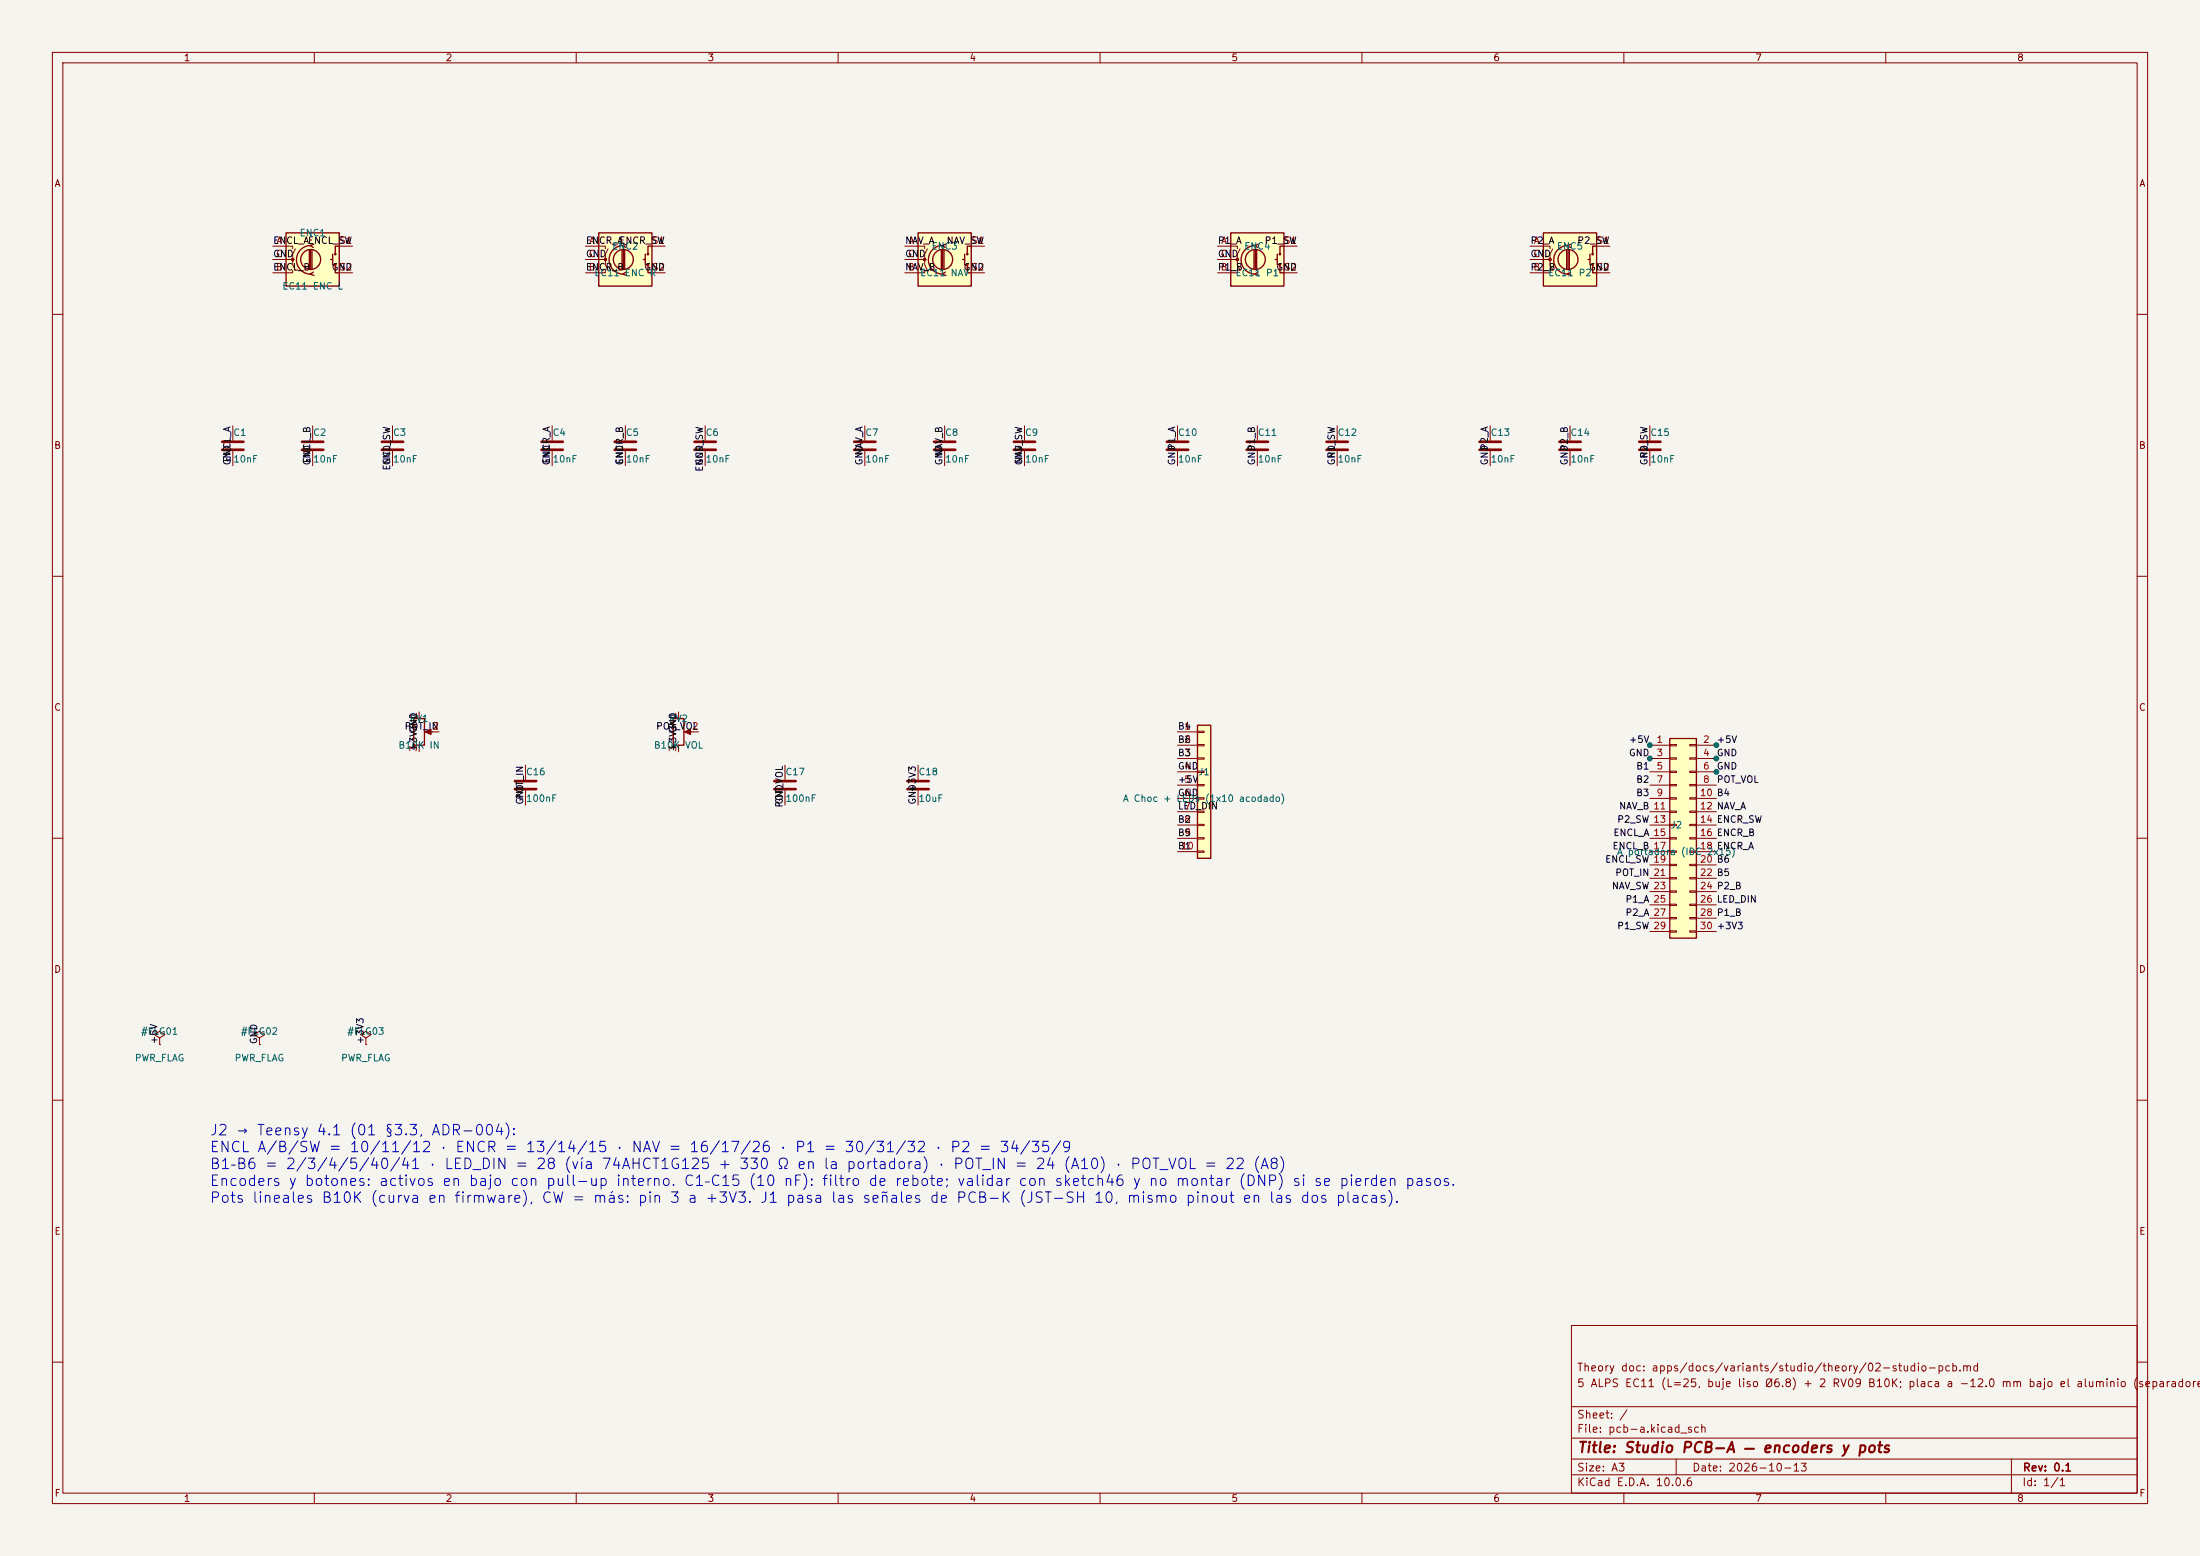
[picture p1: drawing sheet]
<svg xmlns="http://www.w3.org/2000/svg" width="420mm" height="297mm" viewBox="0 0 420 297" stroke-linecap="round" stroke-linejoin="round" font-family="sans-serif">
<path d="M0 0h420v297h-420z" fill="#f5f4ef" stroke="#f5f4ef" stroke-width=".19"/>
<g fill="none" stroke="#840000" stroke-width=".19">
<path d="M10 10h400v277h-400zM12 12h396v273h-396zM60 10v2M110 10v2M160 10v2M210 10v2M260 10v2M310 10v2M360 10v2M10 60h2M408 60h2M10 110h2"/>
<path d="M408 110h2M10 160h2M408 160h2M49.5 198.1l1-.6-1-.6-1 .6 1 .6v1.3M49.5 199.4h.1M10 210h2M408 210h2M300 253h108v32h-108zM10 260h2M300 278.5h108M300 274.5h108M300 268.5h108"/>
<path d="M320 278.5v3M384 278.5v6.5M408 260h2M60 285v2M110 285v2M160 285v2M210 285v2M260 285v2M300 281.5h108M310 285v2M360 285v2"/>
</g>
<path d="M318.8 141h5v38.1h-5z" fill="#ffffc2"/>
<path d="M318.8 141h5v38.1h-5z" fill="none" stroke="#840000" stroke-width=".25"/>
<g fill="none" stroke="#840000" stroke-width=".19">
<path d="M134.6 81.3v2.8M134.6 86.1v2.8M180.3 81.3v2.8M180.3 86.1v2.8M255.3 81.3v2.8M255.3 86.1v2.8M284.5 81.3v2.8M284.5 86.1v2.8M315 142.2h3.8M315 144.8h3.8M315 147.3h3.8M315 149.9h3.8"/>
<path d="M315 152.4h3.8M315 154.9h3.8M315 157.5h3.8M318.8 142.1h1.2v.3h-1.2zM318.8 144.7h1.2v.2h-1.2zM318.8 147.2h1.2v.2h-1.2zM318.8 149.7h1.2v.3h-1.2zM318.8 152.3h1.2v.2h-1.2zM318.8 154.8h1.2v.3h-1.2zM318.8 157.4h1.2v.2h-1.2zM318.8 159.9h1.2v.2h-1.2zM322.6 142.1h1.2v.3h-1.2z"/>
<path d="M322.6 144.7h1.2v.2h-1.2zM322.6 147.2h1.2v.2h-1.2zM322.6 149.7h1.2v.3h-1.2zM322.6 152.3h1.2v.2h-1.2zM322.6 154.8h1.2v.3h-1.2zM322.6 157.4h1.2v.2h-1.2zM322.6 159.9h1.2v.2h-1.2zM323.8 142.2h3.9M323.8 144.8h3.9M323.8 147.3h3.9M323.8 149.9h3.9M323.8 152.4h3.9"/>
<path d="M323.8 154.9h3.9M323.8 157.5h3.9M315 160h3.8M315 162.6h3.8M315 165.1h3.8M315 167.6h3.8M315 170.2h3.8M315 172.7h3.8M315 175.3h3.8M315 177.8h3.8M318.8 162.4h1.2v.3h-1.2zM318.8 165h1.2v.2h-1.2z"/>
<path d="M318.8 167.5h1.2v.3h-1.2zM318.8 170.1h1.2v.2h-1.2zM318.8 172.6h1.2v.2h-1.2zM318.8 175.1h1.2v.3h-1.2zM318.8 177.7h1.2v.2h-1.2zM322.6 162.4h1.2v.3h-1.2zM322.6 165h1.2v.2h-1.2zM322.6 167.5h1.2v.3h-1.2zM322.6 170.1h1.2v.2h-1.2zM322.6 172.6h1.2v.2h-1.2zM322.6 175.1h1.2v.3h-1.2zM322.6 177.7h1.2v.2h-1.2z"/>
<path d="M323.8 160h3.9M323.8 162.6h3.9M323.8 165.1h3.9M323.8 167.6h3.9M323.8 170.2h3.9M323.8 172.7h3.9M323.8 175.3h3.9M323.8 177.8h3.9"/>
</g>
<path d="M132.6 84.3h4.1M132.6 85.9h4.1M178.3 84.3h4.1M178.3 85.9h4.1M253.2 84.3h4.1M253.2 85.9h4.1M282.4 84.3h4.1M282.4 85.9h4.1" fill="none" stroke="#840000" stroke-width=".51"/>
<path d="M294.6 44.5h10.2v10.1h-10.2z" fill="#ffffc2"/>
<g fill="none" stroke="#840000" stroke-width=".25">
<path d="M294.6 44.5h10.2v10.1h-10.2zM299.1 47.8v3.5M299.3 46.9a2.73 2.73 0 0 0-2.7 2.7 2.73 2.73 0 0 0 2.7 2.7M299.3 47.8v3.5M299.6 47.8v3.5M299.8 51.9l-.6 .4 .8 .3M300 46.6l-.8 .3 .6 .3M303.1 49.5h.4M303.5 48.5v2M304 50.5v1.6h.8M304.8 47h-.8v1.5"/>
<circle cx="299.3" cy="49.5" r="1.9"/>
<circle cx="304" cy="48.5" r=".13"/>
<circle cx="304" cy="50.5" r=".13"/>
</g>
<g fill="none" stroke="#840000" stroke-width=".19">
<path d="M292.1 47h3.8v.5M292.1 49.5h3.8v1l.5 1.1M295.9 51.6v.5h-3.8M296.4 47.5l-.5 1v1h-.5M304.8 47h2.5M304.8 52.1h2.5M119.4 81.3v2.8M119.4 86.1v2.8M165.1 81.3v2.8M165.1 86.1v2.8M195.6 81.3v2.8M195.6 86.1v2.8"/>
<path d="M224.8 81.3v2.8M224.8 86.1v2.8M240 81.3v2.8M240 86.1v2.8M299.7 81.3v2.8M299.7 86.1v2.8M315 81.3v2.8M315 86.1v2.8"/>
</g>
<circle cx="295.9" cy="49.5" r=".25" fill="#840000" stroke="#840000" stroke-width=".19"/>
<g fill="none" stroke="#840000" stroke-width=".51">
<path d="M117.3 84.3h4.1M117.3 85.9h4.1M163.1 84.3h4M163.1 85.9h4M193.5 84.3h4.1M193.5 85.9h4.1M222.8 84.3h4M222.8 85.9h4M238 84.3h4.1M238 85.9h4.1M297.7 84.3h4.1M297.7 85.9h4.1"/>
<path d="M312.9 84.3h4.1M312.9 85.9h4.1"/>
</g>
<path d="M175.3 44.5h10.1v10.1h-10.1z" fill="#ffffc2"/>
<g fill="none" stroke="#840000" stroke-width=".25">
<path d="M175.3 44.5h10.1v10.1h-10.1zM179.7 47.8v3.5M180 46.9a2.73 2.73 0 0 0-2.8 2.7 2.73 2.73 0 0 0 2.8 2.7M180 47.8v3.5M180.2 47.8v3.5M180.5 51.9l-.7 .4 .8 .3M180.6 46.6l-.8 .3 .7 .3M183.8 49.5h.3M184.1 48.5v2M184.7 50.5v1.6h.7M185.4 47h-.7v1.5"/>
<circle cx="180" cy="49.5" r="1.9"/>
<circle cx="184.7" cy="48.5" r=".13"/>
<circle cx="184.7" cy="50.5" r=".13"/>
</g>
<path d="M172.7 47h3.8v.5M172.7 49.5h3.8v1l.5 1.1M176.5 51.6v.5h-3.8M177 47.5l-.5 1v1h-.5M185.4 47h2.6M185.4 52.1h2.6" fill="none" stroke="#840000" stroke-width=".19"/>
<circle cx="176.5" cy="49.5" r=".25" fill="#840000" stroke="#840000" stroke-width=".19"/>
<path d="M234.9 44.5h10.2v10.1h-10.2z" fill="#ffffc2"/>
<g fill="none" stroke="#840000" stroke-width=".25">
<path d="M234.9 44.5h10.2v10.1h-10.2zM239.4 47.8v3.5M239.6 46.9a2.73 2.73 0 0 0-2.7 2.7 2.73 2.73 0 0 0 2.7 2.7M239.6 47.8v3.5M239.9 47.8v3.5M240.2 51.9l-.7 .4 .8 .3M240.3 46.6l-.8 .3 .7 .3M243.5 49.5h.3M243.8 48.5v2M244.3 50.5v1.6h.8M245.1 47h-.8v1.5"/>
<circle cx="239.6" cy="49.5" r="1.9"/>
<circle cx="244.3" cy="48.5" r=".13"/>
<circle cx="244.3" cy="50.5" r=".13"/>
</g>
<path d="M232.4 47h3.8v.5M232.4 49.5h3.8v1l.5 1.1M236.2 51.6v.5h-3.8M236.7 47.5l-.5 1v1h-.5M245.1 47h2.5M245.1 52.1h2.5" fill="none" stroke="#840000" stroke-width=".19"/>
<circle cx="236.2" cy="49.5" r=".25" fill="#840000" stroke="#840000" stroke-width=".19"/>
<path d="M228.6 138.4h2.5v25.4h-2.5z" fill="#ffffc2"/>
<path d="M79 137.2h2v5h-2zM128.5 137.2h2.1v5h-2.1zM228.6 138.4h2.5v25.4h-2.5z" fill="none" stroke="#840000" stroke-width=".25"/>
<g fill="none" stroke="#840000" stroke-width=".19">
<path d="M44.4 81.3v2.8M44.4 86.1v2.8M59.7 81.3v2.8M59.7 86.1v2.8M74.9 81.3v2.8M74.9 86.1v2.8M105.4 81.3v2.8M105.4 86.1v2.8M80 135.9v1.3M81.5 139.7h2.3M129.5 135.9v1.3M131.1 139.7h2.2"/>
<path d="M224.8 139.7h3.8M228.6 139.6h1.3v.2h-1.3zM80 142.2v1.3M100.3 146.1v2.7M100.3 150.9v2.8M129.5 142.2v1.3M149.9 146.1v2.7M149.9 150.9v2.8M175.3 146.1v2.7M175.3 150.9v2.8M224.8 142.2h3.8M224.8 144.8h3.8"/>
<path d="M224.8 147.3h3.8M224.8 149.9h3.8M224.8 152.4h3.8M224.8 154.9h3.8M224.8 157.5h3.8M228.6 142.1h1.3v.3h-1.3zM228.6 144.7h1.3v.2h-1.3zM228.6 147.2h1.3v.2h-1.3zM228.6 149.7h1.3v.3h-1.3zM228.6 152.3h1.3v.2h-1.3zM228.6 154.8h1.3v.3h-1.3zM228.6 157.4h1.3v.2h-1.3z"/>
<path d="M228.6 159.9h1.3v.2h-1.3zM224.8 160h3.8M224.8 162.6h3.8M228.6 162.4h1.3v.3h-1.3z"/>
</g>
<g fill="none" stroke="#840000" stroke-width=".51">
<path d="M42.4 84.3h4.1M42.4 85.9h4.1M57.7 84.3h4M57.7 85.9h4M72.9 84.3h4.1M72.9 85.9h4.1M103.4 84.3h4M103.4 85.9h4M98.3 149.1h4.1M98.3 150.6h4.1M147.8 149.1h4.1M147.8 150.6h4.1"/>
<path d="M173.2 149.1h4.1M173.2 150.6h4.1"/>
</g>
<g fill="#840000" stroke="#840000" stroke-width=".19">
<path d="M81.2 139.7l1.1-.5v1z"/>
<path d="M130.7 139.7l1.1-.5v1z"/>
</g>
<path d="M114.3 44.5h10.2v10.1h-10.2z" fill="#ffffc2"/>
<g fill="none" stroke="#840000" stroke-width=".25">
<path d="M114.3 44.5h10.2v10.1h-10.2zM118.7 47.8v3.5M119 46.9a2.73 2.73 0 0 0-2.7 2.7 2.73 2.73 0 0 0 2.7 2.7M119 47.8v3.5M119.3 47.8v3.5M119.5 51.9l-.6 .4 .7 .3M119.6 46.6l-.7 .3 .6 .3M122.8 49.5h.4M123.2 48.5v2M123.7 50.5v1.6h.8M124.5 47h-.8v1.5"/>
<circle cx="119" cy="49.5" r="1.9"/>
<circle cx="123.7" cy="48.5" r=".13"/>
<circle cx="123.7" cy="50.5" r=".13"/>
</g>
<path d="M111.8 47h3.8v.5M111.8 49.5h3.8v1l.5 1.1M115.6 51.6v.5h-3.8M116.1 47.5l-.5 1v1h-.5M124.5 47h2.5M124.5 52.1h2.5" fill="none" stroke="#840000" stroke-width=".19"/>
<circle cx="115.6" cy="49.5" r=".25" fill="#840000" stroke="#840000" stroke-width=".19"/>
<path d="M54.6 44.5h10.2v10.1h-10.2z" fill="#ffffc2"/>
<g fill="none" stroke="#840000" stroke-width=".25">
<path d="M54.6 44.5h10.2v10.1h-10.2zM59.1 47.8v3.5M59.3 46.9a2.73 2.73 0 0 0-2.7 2.7 2.73 2.73 0 0 0 2.7 2.7M59.3 47.8v3.5M59.6 47.8v3.5M59.8 51.9l-.6 .4 .7 .3M59.9 46.6l-.7 .3 .6 .3M63.1 49.5h.4M63.5 48.5v2M64 50.5v1.6h.8M64.8 47h-.8v1.5"/>
<circle cx="59.3" cy="49.5" r="1.9"/>
<circle cx="64" cy="48.5" r=".13"/>
<circle cx="64" cy="50.5" r=".13"/>
</g>
<path d="M52.1 47h3.8v.5M52.1 49.5h3.8v1l.5 1.1M55.9 51.6v.5h-3.8M56.4 47.5l-.5 1v1h-.5M64.8 47h2.5M64.8 52.1h2.5M30.5 198.1l1-.6-1-.6-1 .6 1 .6v1.3M30.5 199.4h.1M69.8 198.1l1.1-.6-1.1-.6-1 .6 1 .6v1.3M69.8 199.4h.1" fill="none" stroke="#840000" stroke-width=".19"/>
<circle cx="55.9" cy="49.5" r=".25" fill="#840000" stroke="#840000" stroke-width=".19"/>
<g fill="#009600" stroke="#009600" stroke-width=".19">
<circle cx="315" cy="144.8" r=".46"/>
<circle cx="327.7" cy="144.8" r=".46"/>
<circle cx="327.7" cy="147.3" r=".46"/>
<circle cx="327.7" cy="142.2" r=".46"/>
<circle cx="315" cy="142.2" r=".46"/>
</g>
<g font-size="2" fill="#0000c2">
<text x="39.9" y="217.2">J2 → Teensy 4.1 (01 §3.3, ADR-004):</text>
<text x="39.9" y="220.4">ENCL A/B/SW = 10/11/12 · ENCR = 13/14/15 · NAV = 16/17/26 · P1 = 30/31/32 · P2 = 34/35/9</text>
<text x="39.9" y="223.7">B1–B6 = 2/3/4/5/40/41 · LED_DIN = 28 (vía 74AHCT1G125 + 330 Ω en la portadora) · POT_IN = 24 (A10) · POT_VOL = 22 (A8)</text>
<text x="39.9" y="226.9">Encoders y botones: activos en bajo con pull-up interno. C1–C15 (10 nF): filtro de rebote; validar con sketch46 y no montar (DNP) si se pierden pasos.</text>
<text x="39.9" y="230.1">Pots lineales B10K (curva en firmware), CW = más: pin 3 a +3V3. J1 pasa las señales de PCB-K (JST-SH 10, mismo pinout en las dos placas).</text>
</g>
<text font-size="2" fill="#840000" x="301" y="277.8">Title: Studio PCB-A — encoders y pots</text>
<g font-size="1.5" fill="#840000">
<text x="300.9" y="262.1">Theory doc: apps/docs/variants/studio/theory/02-studio-pcb.md</text>
<text x="300.9" y="265.1">5 ALPS EC11 (L=25, buje liso Ø6.8) + 2 RV09 B10K; placa a -12.0 mm bajo el aluminio (separadores</text>
<text x="300.9" y="273.8">File: pcb-a.kicad_sch</text>
<text x="300.9" y="271.1">Sheet: /</text>
<text x="300.9" y="281.2">Size: A3</text>
<text x="322.9" y="281.2">Date: 2026-10-13</text>
<text x="386" y="281.2">Rev: 0.1</text>
<text x="300.9" y="284">KiCad E.D.A. 10.0.6</text>
<text x="385.9" y="284">Id: 1/1</text>
</g>
<g font-size="1.3" fill="#840000">
<text x="35" y="12">1</text>
<text x="85" y="12">2</text>
<text x="135" y="12">3</text>
<text x="185" y="12">4</text>
<text x="235" y="12">5</text>
<text x="285" y="12">6</text>
<text x="335" y="12">7</text>
<text x="385" y="12">8</text>
<text x="10.3" y="36">A</text>
<text x="408.3" y="36">A</text>
<text x="10.2" y="86">B</text>
<text x="408.2" y="86">B</text>
<text x="10.2" y="136">C</text>
<text x="408.2" y="136">C</text>
<text x="10.2" y="186">D</text>
<text x="408.2" y="186">D</text>
<text x="10.3" y="236">E</text>
<text x="408.3" y="236">E</text>
<text x="10.3" y="286">F</text>
<text x="35" y="287">1</text>
<text x="85" y="287">2</text>
<text x="135" y="287">3</text>
<text x="185" y="287">4</text>
<text x="235" y="287">5</text>
<text x="285" y="287">6</text>
<text x="335" y="287">7</text>
<text x="385" y="287">8</text>
<text x="408.3" y="286">F</text>
</g>
<g font-size="1.3" fill="#0f0f0f">
<text x="52" y="46.9">ENCL_AENCL_SW</text>
<text x="111.7" y="46.9">ENCR_A</text>
<text x="118.1" y="46.9">ENCR_SW</text>
<text x="172.7" y="46.9">NAV_A</text>
<text x="180.6" y="46.9">NAV_SW</text>
<text x="232.4" y="46.9">P1_A</text>
<text x="241.3" y="46.9">P1_SW</text>
<text x="292.1" y="46.9">P2_A</text>
<text x="301" y="46.9">P2_SW</text>
<text x="52" y="51.9">ENCL_B</text>
<text x="52" y="49.4">GND</text>
<text x="63.2" y="51.9">GND</text>
<text x="111.7" y="51.9">ENCR_B</text>
<text x="111.7" y="49.4">GND</text>
<text x="122.9" y="51.9">GND</text>
<text x="172.7" y="51.9">NAV_B</text>
<text x="172.7" y="49.4">GND</text>
<text x="183.9" y="51.9">GND</text>
<text x="232.4" y="49.4">GND</text>
<text x="232.4" y="51.9">P1_B</text>
<text x="243.6" y="51.9">GND</text>
<text x="292.1" y="49.4">GND</text>
<text x="292.1" y="51.9">P2_B</text>
<text x="303.2" y="51.9">GND</text>
<text x="44.3" y="88.9" transform="rotate(-90 44.3 88.9)">GND</text>
<text x="44.3" y="88.3" transform="rotate(-90 44.3 88.3)">ENCL_A</text>
<text x="59.6" y="88.9" transform="rotate(-90 59.6 88.9)">GND</text>
<text x="59.6" y="88.5" transform="rotate(-90 59.6 88.5)">ENCL_B</text>
<text x="74.8" y="89.9" transform="rotate(-90 74.8 89.9)">ENCL_SW</text>
<text x="74.8" y="88.9" transform="rotate(-90 74.8 88.9)">GND</text>
<text x="105.3" y="88.9" transform="rotate(-90 105.3 88.9)">GND</text>
<text x="105.3" y="88.6" transform="rotate(-90 105.3 88.6)">ENCR_A</text>
<text x="119.3" y="88.9" transform="rotate(-90 119.3 88.9)">G</text>
<text x="119.3" y="88.8" transform="rotate(-90 119.3 88.8)">ENCR_B</text>
<text x="119.3" y="86.3" transform="rotate(-90 119.3 86.3)">D</text>
<text x="134.5" y="88.9" transform="rotate(-90 134.5 88.9)">GND</text>
<text x="165" y="88.9" transform="rotate(-90 165 88.9)">GND</text>
<text x="165" y="87.1" transform="rotate(-90 165 87.1)">NAV_A</text>
<text x="180.2" y="88.9" transform="rotate(-90 180.2 88.9)">GND</text>
<text x="180.2" y="87.3" transform="rotate(-90 180.2 87.3)">NAV_B</text>
<text x="195.5" y="88.9" transform="rotate(-90 195.5 88.9)">GND</text>
<text x="195.5" y="88.6" transform="rotate(-90 195.5 88.6)">NAV_SW</text>
<text x="224.7" y="88.9" transform="rotate(-90 224.7 88.9)">GND</text>
<text x="224.7" y="86" transform="rotate(-90 224.7 86)">P1_A</text>
<text x="239.9" y="88.9" transform="rotate(-90 239.9 88.9)">GND</text>
<text x="239.9" y="86.2" transform="rotate(-90 239.9 86.2)">P1_B</text>
<text x="255.1" y="88.9" transform="rotate(-90 255.1 88.9)">GND</text>
<text x="255.1" y="87.6" transform="rotate(-90 255.1 87.6)">P1_SW</text>
<text x="284.4" y="88.9" transform="rotate(-90 284.4 88.9)">GND</text>
<text x="284.4" y="86" transform="rotate(-90 284.4 86)">P2_A</text>
<text x="299.6" y="88.9" transform="rotate(-90 299.6 88.9)">GND</text>
<text x="299.6" y="86.2" transform="rotate(-90 299.6 86.2)">P2_B</text>
<text x="314.8" y="88.9" transform="rotate(-90 314.8 88.9)">GND</text>
<text x="314.8" y="87.6" transform="rotate(-90 314.8 87.6)">P2_SW</text>
<text x="134.5" y="90.2" transform="rotate(-90 134.5 90.2)">ENCR_SW</text>
<text x="77.1" y="139.6">POT_IN</text>
<text x="79.9" y="143.5" transform="rotate(-90 79.9 143.5)">+3V3</text>
<text x="79.9" y="140" transform="rotate(-90 79.9 140)">GND</text>
<text x="125.1" y="139.6">POT_VOL</text>
<text x="129.4" y="143.5" transform="rotate(-90 129.4 143.5)">+3V3</text>
<text x="129.4" y="140" transform="rotate(-90 129.4 140)">GND</text>
<text x="224.8" y="142.1">B6</text>
<text x="224.8" y="139.6">B4</text>
<text x="310.9" y="142.1">+5V</text>
<text x="327.6" y="142.1">+5V</text>
<text x="224.8" y="149.7">+5V</text>
<text x="224.8" y="144.7">B3</text>
<text x="224.8" y="147.2">GND</text>
<text x="310.9" y="144.7">GND</text>
<text x="312.3" y="147.2">B1</text>
<text x="312.3" y="149.7">B2</text>
<text x="327.6" y="149.7">POT_VOL</text>
<text x="327.6" y="147.2">GND</text>
<text x="327.6" y="144.7">GND</text>
<text x="100.2" y="153.7" transform="rotate(-90 100.2 153.7)">GND</text>
<text x="100.2" y="152.7" transform="rotate(-90 100.2 152.7)">POT_IN</text>
<text x="149.7" y="154.3" transform="rotate(-90 149.7 154.3)">POT_VOL</text>
<text x="149.7" y="153.7" transform="rotate(-90 149.7 153.7)">GND</text>
<text x="175.1" y="153.7" transform="rotate(-90 175.1 153.7)">GND</text>
<text x="175.1" y="151.4" transform="rotate(-90 175.1 151.4)">+3V3</text>
<text x="224.8" y="152.3">GND</text>
<text x="224.8" y="154.8">LED_DIN</text>
<text x="309" y="154.8">NAV_B 11</text>
<text x="312.3" y="152.3">B3</text>
<text x="224.8" y="157.4">B2</text>
<text x="224.8" y="159.9">B5</text>
<text x="307.9" y="159.9">ENCL_A 15</text>
<text x="308.6" y="157.4">P2_SW 13</text>
<text x="224.8" y="162.4">B1</text>
<text x="306.3" y="165">ENCL_SW 19</text>
<text x="307.7" y="162.4">ENCL_B 17</text>
<text x="308.3" y="167.5">POT_IN 21</text>
<text x="307.6" y="170.1">NAV_SW 23</text>
<text x="310.2" y="172.6">P1_A 25</text>
<text x="308.6" y="177.7">P1_SW 29</text>
<text x="310.2" y="175.1">P2_A 27</text>
<text x="30.4" y="199.4" transform="rotate(-90 30.4 199.4)">+5V</text>
<text x="49.4" y="199.4" transform="rotate(-90 49.4 199.4)">GND</text>
<text x="69.7" y="199.4" transform="rotate(-90 69.7 199.4)">+3V3</text>
</g>
<g font-size="1.3" fill="#a90000">
<text x="52.7" y="46.9">A</text>
<text x="64.7" y="46.9">S1</text>
<text x="112.4" y="46.9">A</text>
<text x="124.4" y="46.9">S1</text>
<text x="173.3" y="46.9">A</text>
<text x="185.4" y="46.9">S1</text>
<text x="233" y="46.9">A</text>
<text x="245" y="46.9">S1</text>
<text x="292.7" y="46.9">A</text>
<text x="304.7" y="46.9">S1</text>
<text x="52.6" y="51.9">B</text>
<text x="52.6" y="49.4">C</text>
<text x="64.7" y="51.9">S2</text>
<text x="112.3" y="51.9">B</text>
<text x="112.3" y="49.4">C</text>
<text x="124.4" y="51.9">S2</text>
<text x="173.2" y="51.9">B</text>
<text x="173.2" y="49.4">C</text>
<text x="185.4" y="51.9">S2</text>
<text x="232.9" y="51.9">B</text>
<text x="232.9" y="49.4">C</text>
<text x="245" y="51.9">S2</text>
<text x="292.6" y="51.9">B</text>
<text x="292.6" y="49.4">C</text>
<text x="304.7" y="51.9">S2</text>
<text x="79.9" y="137.3" transform="rotate(-90 79.9 137.3)">1</text>
<text x="129.4" y="137.3" transform="rotate(-90 129.4 137.3)">1</text>
<text x="79.9" y="143.6" transform="rotate(-90 79.9 143.6)">3</text>
<text x="82.5" y="139.6">2</text>
<text x="129.4" y="143.6" transform="rotate(-90 129.4 143.6)">3</text>
<text x="132" y="139.6">2</text>
<text x="226" y="139.6">1</text>
<text x="226" y="142.1">2</text>
<text x="316.1" y="142.1">1</text>
<text x="325" y="142.1">2</text>
<text x="226" y="144.6">3</text>
<text x="226" y="147.2">4</text>
<text x="226" y="149.7">5</text>
<text x="316.1" y="144.6">3</text>
<text x="316.1" y="147.2">5</text>
<text x="316.1" y="149.7">7</text>
<text x="325" y="144.6">4</text>
<text x="325" y="147.2">6</text>
<text x="325" y="149.7">8</text>
<text x="226" y="152.3">6</text>
<text x="226" y="154.8">7</text>
<text x="316.1" y="152.3">9</text>
<text x="324.4" y="152.3">10 B4</text>
<text x="324.4" y="154.8">12 NAV_A</text>
<text x="226" y="157.3">8</text>
<text x="226" y="159.9">9</text>
<text x="324.4" y="157.3">14 ENCR_SW</text>
<text x="324.4" y="159.9">16 ENCR_B</text>
<text x="225.4" y="162.4">10</text>
<text x="324.4" y="162.4">18 ENCR_A</text>
<text x="324.4" y="165">20 B6</text>
<text x="324.4" y="167.5">22 B5</text>
<text x="324.4" y="170">24 P2_B</text>
<text x="324.4" y="172.6">26 LED_DIN</text>
<text x="324.4" y="175.1">28 P1_B</text>
<text x="324.4" y="177.7">30 +3V3</text>
</g>
<g font-size="1.3" fill="#006464">
<text x="57.1" y="45.4">ENC1</text>
<text x="116.8" y="48">ENC2</text>
<text x="177.7" y="48">ENC3</text>
<text x="237.4" y="48">ENC4</text>
<text x="297.1" y="48">ENC5</text>
<text x="113.4" y="53">EC11 ENC R</text>
<text x="175.6" y="53">EC11 NAV</text>
<text x="235.8" y="53">EC11 P1</text>
<text x="295.5" y="53">EC11 P2</text>
<text x="53.8" y="55.6">EC11 ENC L</text>
<text x="44.4" y="83.5">C1</text>
<text x="59.7" y="83.5">C2</text>
<text x="74.9" y="83.5">C3</text>
<text x="105.4" y="83.5">C4</text>
<text x="119.4" y="83.5">C5</text>
<text x="134.6" y="83.5">C6</text>
<text x="165.1" y="83.5">C7</text>
<text x="180.3" y="83.5">C8</text>
<text x="195.6" y="83.5">C9</text>
<text x="224.8" y="83.5">C10</text>
<text x="240" y="83.5">C11</text>
<text x="255.3" y="83.5">C12</text>
<text x="284.5" y="83.5">C13</text>
<text x="299.7" y="83.5">C14</text>
<text x="314.9" y="83.5">C15</text>
<text x="44.4" y="88.6">10nF</text>
<text x="59.7" y="88.6">10nF</text>
<text x="74.9" y="88.6">10nF</text>
<text x="105.4" y="88.6">10nF</text>
<text x="119.4" y="88.6">10nF</text>
<text x="134.6" y="88.6">10nF</text>
<text x="165.1" y="88.6">10nF</text>
<text x="180.3" y="88.6">10nF</text>
<text x="195.6" y="88.6">10nF</text>
<text x="224.8" y="88.6">10nF</text>
<text x="240" y="88.6">10nF</text>
<text x="255.3" y="88.6">10nF</text>
<text x="284.5" y="88.6">10nF</text>
<text x="299.7" y="88.6">10nF</text>
<text x="314.9" y="88.6">10nF</text>
<text x="76" y="143.2">B10K IN</text>
<text x="78.1" y="138.1">RV1</text>
<text x="124.7" y="143.2">B10K VOL</text>
<text x="127.6" y="138.1">RV2</text>
<text x="100.3" y="148.3">C16</text>
<text x="149.8" y="148.3">C17</text>
<text x="175.2" y="148.3">C18</text>
<text x="228.7" y="148.3">J1</text>
<text x="100.3" y="153.4">100nF</text>
<text x="149.8" y="153.4">100nF</text>
<text x="175.2" y="153.4">10uF</text>
<text x="214.3" y="153.4">A Choc + LEDs (1x10 acodado)</text>
<text x="318.8" y="158.4">J2</text>
<text x="308.6" y="163.5">A portadora (IDC 2x15)</text>
<text x="26.8" y="197.8">#FLG01</text>
<text x="45.9" y="197.8">#FLG02</text>
<text x="66.2" y="197.8">#FLG03</text>
<text x="25.6" y="202.9">PWR_FLAG</text>
<text x="44.7" y="202.9">PWR_FLAG</text>
<text x="65" y="202.9">PWR_FLAG</text>
</g>
</svg>
